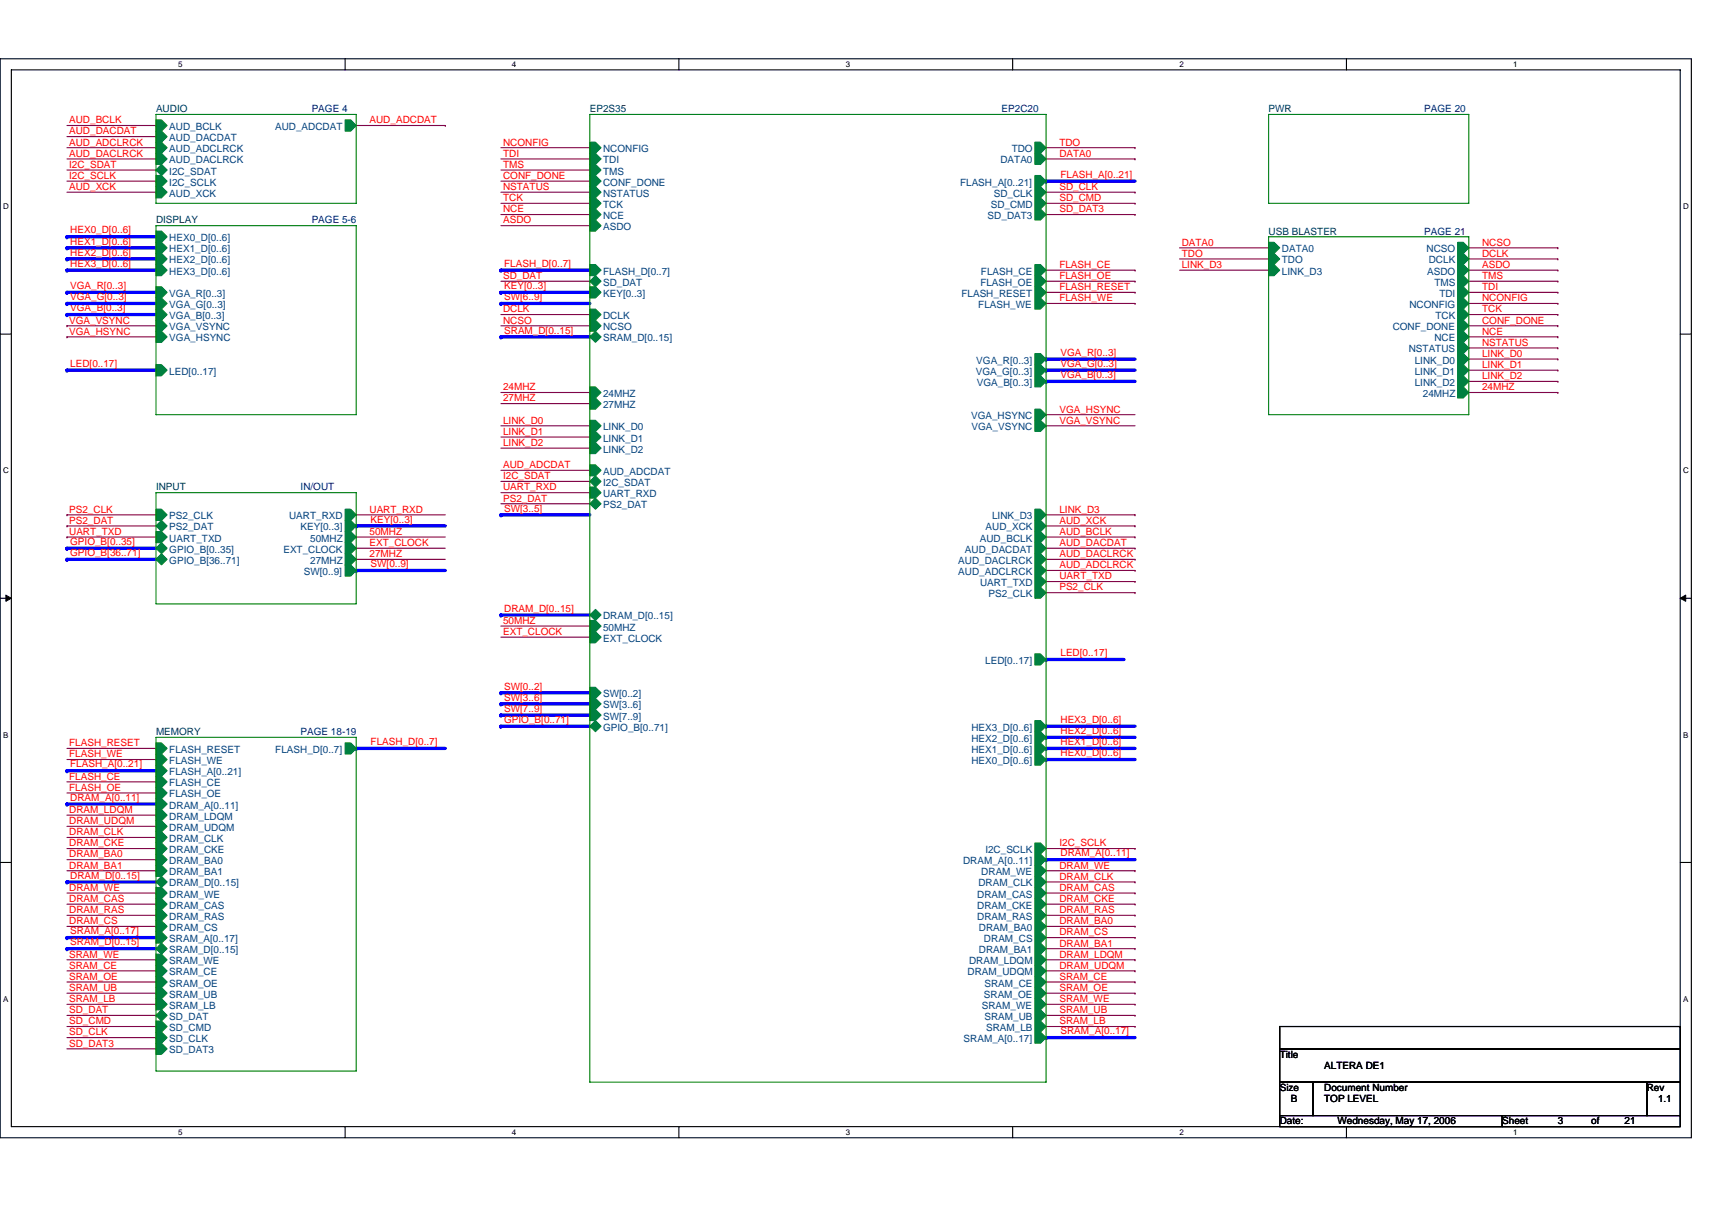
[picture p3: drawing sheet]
<svg xmlns="http://www.w3.org/2000/svg" width="297mm" height="210mm" viewBox="0 0 297 210" stroke-linecap="round" stroke-linejoin="round" font-family="sans-serif">
<path d="M0 10.2h293.5v187.2h-293.5zM2 12.1h289.5v183.4h-289.5z" fill="none" stroke="#000" stroke-width=".19"/>
<g fill="#fff">
<path d="M30.9 10.4h.8v1.6h-.8z"/>
<path d="M30.9 195.7h.8v1.6h-.8z"/>
</g>
<path d="M59.9 10.2v1.9M59.9 195.5v1.9" fill="none" stroke="#000" stroke-width=".19"/>
<g fill="#fff">
<path d="M88.8 10.4h.8v1.6h-.8z"/>
<path d="M88.8 195.7h.8v1.6h-.8z"/>
</g>
<path d="M117.8 10.2v1.9M117.8 195.5v1.9" fill="none" stroke="#000" stroke-width=".19"/>
<g fill="#fff">
<path d="M146.7 10.4h.8v1.6h-.8z"/>
<path d="M146.7 195.7h.8v1.6h-.8z"/>
</g>
<path d="M175.7 10.2v1.9M175.7 195.5v1.9" fill="none" stroke="#000" stroke-width=".19"/>
<g fill="#fff">
<path d="M204.7 10.4h.7v1.6h-.7z"/>
<path d="M204.7 195.7h.7v1.6h-.7z"/>
</g>
<path d="M233.6 10.2v1.9M233.6 195.5v1.9" fill="none" stroke="#000" stroke-width=".19"/>
<g fill="#fff">
<path d="M262.6 10.4h.7v1.6h-.7z"/>
<path d="M262.6 195.7h.7v1.6h-.7z"/>
<path d="M.5 35.1h1v1.5h-1z"/>
<path d="M292 35.1h1v1.5h-1z"/>
<path d="M.5 80.9h1v1.5h-1z"/>
<path d="M292 80.9h1v1.5h-1z"/>
</g>
<path d="M0 58h2M291.5 58h2" fill="none" stroke="#000" stroke-width=".19"/>
<g fill="#fff">
<path d="M.5 126.7h.9v1.6h-.9z"/>
<path d="M292 126.7h.9v1.6h-.9z"/>
</g>
<path d="M0 103.8h2M291.5 103.8h2" fill="none" stroke="#000" stroke-width=".19"/>
<path d="M1 103.3l1 .5-1 .6zM291.5 103.8l1-.5v1.1z" fill="#000" stroke="#000" stroke-width=".17"/>
<g fill="#fff">
<path d="M.5 172.6h.9v1.5h-.9z"/>
<path d="M292 172.6h.9v1.5h-.9z"/>
</g>
<path d="M0 149.7h2M291.5 149.7h2M222 178.1h69.5v3.9h-69.5zM222 182h69.5v5.8h-69.5zM222 187.8h5.8v5.8h-5.8zM222 193.6h38.6v1.9h-38.6zM227.8 187.8h57.9v5.8h-57.9zM260.6 193.6h30.9v1.9h-30.9zM285.7 187.8h5.8v5.8h-5.8z" fill="none" stroke="#000" stroke-width=".19"/>
<g fill="none" stroke="#800040" stroke-width=".19">
<path d="M11.6 21.8h15.5M11.6 23.7h15.5M11.6 25.6h15.5M11.6 27.6h15.5M11.6 29.5h15.5M11.6 31.4h15.5M11.6 33.4h15.5M27.1 21.8h.1M27.1 23.7h.1M27.1 25.6h.1M27.1 27.6h.1M27.1 29.5h.1"/>
<path d="M27.1 31.4h.1M27.1 33.4h.1M61.8 21.8h15.5M77.3 21.8h.1M86.9 25.6h15.4M86.9 27.6h15.4M86.9 29.5h15.4M86.9 31.4h15.4M86.9 33.4h15.4M86.9 37.2h15.4M86.9 39.2h15.4M86.9 35.3h15.4"/>
<path d="M102.3 37.2h.1M102.3 39.2h.1M102.3 29.5h.1M102.3 31.4h.1M102.3 25.6h.1M102.3 33.4h.1M102.3 35.3h.1M102.3 27.6h.1M181.5 25.6h15.4M181.5 27.6h15.4M181.5 33.4h15.4M181.5 37.2h15.4"/>
<path d="M181.5 35.3h15.4M196.9 33.4h.1M196.9 35.3h.1M196.9 37.2h.1M196.9 25.6h.1M196.9 27.6h.1M11.6 56.5h.1M11.6 58.5h.1M11.6 58.5h15.5M11.6 56.5h15.5M86.9 56.5h15.4M86.9 54.6h15.4"/>
<path d="M86.9 48.8h15.4M102.3 56.5h.1M102.3 48.8h.1M102.3 54.6h.1M181.5 52.7h15.4M181.5 50.7h15.4M181.5 48.8h15.4M181.5 46.9h15.4M196.9 48.8h.1M196.9 50.7h.1M196.9 46.9h.1M196.9 52.7h.1"/>
<path d="M204.7 43h15.4M204.7 44.9h15.4M204.7 46.9h15.4M220.1 43h.1M220.1 44.9h.1M220.1 46.9h.1M254.8 43h15.5M254.8 44.9h15.5M254.8 58.5h15.5M254.8 56.5h15.5M254.8 54.6h15.5M254.8 52.7h15.5"/>
<path d="M254.8 50.7h15.5M254.8 48.8h15.5M254.8 46.9h15.5M270.3 43h.1M270.3 58.5h.1M270.3 56.5h.1M270.3 54.6h.1M270.3 52.7h.1M270.3 50.7h.1M270.3 48.8h.1M270.3 46.9h.1M270.3 44.9h.1"/>
<path d="M86.9 70h15.4M86.9 73.9h15.4M86.9 75.8h15.4M86.9 77.8h15.4M86.9 68.1h15.4M102.3 70h.1M102.3 73.9h.1M102.3 75.8h.1M102.3 77.8h.1M102.3 68.1h.1M181.5 72h.1M181.5 73.9h.1"/>
<path d="M181.5 73.9h15.4M181.5 72h15.4M254.8 60.4h15.5M254.8 62.3h15.5M254.8 64.2h15.5M254.8 66.2h15.5M254.8 68.1h15.5M270.3 60.4h.1M270.3 62.3h.1M270.3 64.2h.1M270.3 66.2h.1M270.3 68.1h.1"/>
<path d="M11.6 91.3h.1M11.6 89.3h.1M11.6 93.2h.1M11.6 89.3h15.5M11.6 93.2h15.5M11.6 91.3h15.5M61.8 89.3h.1M61.8 93.2h.1M61.8 95.1h.1M61.8 97.1h.1M61.8 89.3h15.5M61.8 93.2h15.5"/>
<path d="M61.8 95.1h15.5M61.8 97.1h15.5M86.9 83.5h15.4M86.9 81.6h15.4M86.9 85.5h15.4M86.9 87.4h15.4M102.3 83.5h.1M102.3 81.6h.1M102.3 85.5h.1M102.3 87.4h.1M181.5 89.3h15.4M181.5 93.2h15.4"/>
<path d="M181.5 95.1h15.4M181.5 91.3h15.4M181.5 97.1h15.4M181.5 99h15.4M196.9 93.2h.1M196.9 95.1h.1M196.9 97.1h.1M196.9 99h.1M196.9 91.3h.1M196.9 89.3h.1M86.9 110.6h15.4M86.9 108.6h15.4"/>
<path d="M102.3 110.6h.1M102.3 108.6h.1M181.5 100.9h15.4M181.5 102.8h15.4M196.9 100.9h.1M196.9 102.8h.1M11.6 129.9h15.5M11.6 131.8h15.5M11.6 135.7h15.5M11.6 137.6h15.5M27.1 129.9h.1M27.1 131.8h.1"/>
<path d="M27.1 135.7h.1M27.1 137.6h.1M11.6 141.5h15.5M11.6 143.4h15.5M11.6 145.3h15.5M11.6 147.3h15.5M11.6 149.2h15.5M11.6 151.1h15.5M11.6 155h15.5M11.6 156.9h15.5M11.6 158.8h15.5M27.1 141.5h.1"/>
<path d="M27.1 143.4h.1M27.1 145.3h.1M27.1 147.3h.1M27.1 149.2h.1M27.1 151.1h.1M27.1 155h.1M27.1 156.9h.1M27.1 158.8h.1M181.5 147.3h15.4M181.5 151.1h15.4M181.5 155h15.4M181.5 156.9h15.4"/>
<path d="M181.5 158.8h15.4M181.5 153.1h15.4M196.9 151.1h.1M196.9 147.3h.1M196.9 158.8h.1M196.9 153.1h.1M196.9 156.9h.1M196.9 155h.1M11.6 160.8h15.5M11.6 166.6h15.5M11.6 168.5h15.5M11.6 170.4h15.5"/>
<path d="M11.6 176.2h15.5M11.6 172.4h15.5M11.6 174.3h15.5M11.6 178.1h15.5M27.1 160.8h.1M27.1 166.6h.1M27.1 168.5h.1M27.1 170.4h.1M27.1 176.2h.1M27.1 172.4h.1M27.1 174.3h.1M27.1 178.1h.1"/>
<path d="M181.5 160.8h15.4M181.5 166.6h15.4M181.5 168.5h15.4M181.5 170.4h15.4M181.5 176.2h15.4M181.5 172.4h15.4M181.5 174.3h15.4M181.5 178.1h15.4M181.5 162.7h15.4M181.5 164.6h15.4M196.9 176.2h.1M196.9 162.7h.1"/>
<path d="M196.9 174.3h.1M196.9 166.6h.1M196.9 178.1h.1M196.9 164.6h.1M196.9 170.4h.1M196.9 172.4h.1M196.9 160.8h.1M196.9 168.5h.1M11.6 180.1h15.5M11.6 182h15.5M27.1 180.1h.1M27.1 182h.1"/>
</g>
<g fill="none" stroke="#00f" stroke-width=".57">
<path d="M181.5 31.4h.1M181.5 31.4h15.4M11.6 41.1h.1M11.6 43h.1M11.6 44.9h.1M11.6 46.9h.1M11.6 54.6h.1M11.6 50.7h.1M11.6 52.7h.1M11.6 41.1h15.5M11.6 43h15.5M11.6 44.9h15.5"/>
<path d="M11.6 52.7h15.5M11.6 50.7h15.5M11.6 46.9h15.5M11.6 54.6h15.5M86.9 52.7h.1M86.9 50.7h.1M86.9 46.9h.1M86.9 58.5h.1M86.9 52.7h15.4M86.9 50.7h15.4M86.9 46.9h15.4M86.9 58.5h15.4"/>
<path d="M11.6 64.2h.1M11.6 64.2h15.5M181.5 62.3h.1M181.5 64.2h.1M181.5 66.2h.1M181.5 62.3h15.4M181.5 64.2h15.4M181.5 66.2h15.4M11.6 95.1h.1M11.6 97.1h.1M11.6 95.1h15.5M11.6 97.1h15.5"/>
<path d="M61.8 99h.1M61.8 91.3h.1M61.8 99h15.5M61.8 91.3h15.5M86.9 89.3h.1M86.9 89.3h15.4M86.9 106.7h.1M86.9 106.7h15.4M181.5 114.4h.1M181.5 114.4h13.5M11.6 133.8h.1M11.6 139.5h.1"/>
<path d="M11.6 133.8h15.5M11.6 139.5h15.5M61.8 129.9h.1M61.8 129.9h15.5M86.9 120.2h.1M86.9 122.2h.1M86.9 124.1h.1M86.9 126h.1M86.9 120.2h15.4M86.9 126h15.4M86.9 122.2h15.4M86.9 124.1h15.4"/>
<path d="M181.5 128h.1M181.5 129.9h.1M181.5 126h.1M181.5 131.8h.1M181.5 129.9h15.4M181.5 128h15.4M181.5 126h15.4M181.5 131.8h15.4M11.6 153.1h.1M11.6 153.1h15.5M181.5 149.2h.1M181.5 149.2h15.4"/>
<path d="M11.6 162.7h.1M11.6 164.6h.1M11.6 162.7h15.5M11.6 164.6h15.5M181.5 180.1h.1M181.5 180.1h15.4"/>
</g>
<g fill="#008040" stroke="#008040" stroke-width=".19">
<path d="M220.1 42.1h1l.9 .9-.9 1h-1z" fill-rule="evenodd"/>
<path d="M252.9 42.1h1l.9 .9-.9 1h-1z" fill-rule="evenodd"/>
<path d="M252.9 44h1l.9 .9-.9 1h-1z" fill-rule="evenodd"/>
<path d="M252.9 45.9h1l.9 1-.9 .9h-1z" fill-rule="evenodd"/>
<path d="M220.1 44h1l.9 .9-.9 1h-1z" fill-rule="evenodd"/>
<path d="M252.9 47.8h1l.9 1-.9 1h-1z" fill-rule="evenodd"/>
<path d="M252.9 49.8h1l.9 .9-.9 1h-1z" fill-rule="evenodd"/>
<path d="M252.9 51.7h1l.9 1-.9 .9h-1z" fill-rule="evenodd"/>
<path d="M252.9 53.6h1l.9 1-.9 1h-1z" fill-rule="evenodd"/>
<path d="M252.9 55.6h1l.9 .9-.9 1h-1z" fill-rule="evenodd"/>
<path d="M252.9 57.5h1l.9 1-.9 .9h-1z" fill-rule="evenodd"/>
<path d="M252.9 59.4h1l.9 1-.9 1h-1z" fill-rule="evenodd"/>
<path d="M220.1 45.9h1l.9 1-.9 .9h-1z" fill-rule="evenodd"/>
<path d="M252.9 61.4h1l.9 .9-.9 1h-1z" fill-rule="evenodd"/>
<path d="M252.9 63.3h1l.9 .9-.9 1h-1z" fill-rule="evenodd"/>
<path d="M252.9 65.2h1l.9 1-.9 .9h-1z" fill-rule="evenodd"/>
<path d="M252.9 67.1h1l.9 1-.9 1h-1z" fill-rule="evenodd"/>
<path d="M27.1 88.4h.9l1 .9-1 1h-.9z" fill-rule="evenodd"/>
<path d="M28 90.3l1 1-1 .9-.9-.9z" fill-rule="evenodd"/>
<path d="M27.1 92.2h.9l1 1-1 1h-.9z" fill-rule="evenodd"/>
<path d="M59.9 88.4h1l.9 .9-.9 1h-1z" fill-rule="evenodd"/>
<path d="M59.9 90.3h1l.9 1-.9 .9h-1z" fill-rule="evenodd"/>
<path d="M59.9 92.2h1l.9 1-.9 1h-1z" fill-rule="evenodd"/>
<path d="M59.9 94.2h1l.9 .9-.9 1h-1z" fill-rule="evenodd"/>
<path d="M59.9 96.1h1l.9 1-.9 .9h-1z" fill-rule="evenodd"/>
<path d="M59.9 98h1l.9 1-.9 1h-1z" fill-rule="evenodd"/>
<path d="M28 94.2l1 .9-1 1-.9-1z" fill-rule="evenodd"/>
<path d="M28 96.1l1 1-1 .9-.9-.9z" fill-rule="evenodd"/>
<path d="M27.1 128.9h.9l1 1-1 1h-.9z" fill-rule="evenodd"/>
<path d="M27.1 130.9h.9l1 .9-1 1h-.9z" fill-rule="evenodd"/>
<path d="M27.1 132.8h.9l1 1-1 .9h-.9z" fill-rule="evenodd"/>
<path d="M27.1 134.7h.9l1 1-1 .9h-.9z" fill-rule="evenodd"/>
<path d="M27.1 136.6h.9l1 1-1 1h-.9z" fill-rule="evenodd"/>
<path d="M59.9 128.9h1l.9 1-.9 1h-1z" fill-rule="evenodd"/>
<path d="M27.1 138.6h.9l1 .9-1 1h-.9z" fill-rule="evenodd"/>
<path d="M27.1 140.5h.9l1 1-1 .9h-.9z" fill-rule="evenodd"/>
<path d="M27.1 142.4h.9l1 1-1 1h-.9z" fill-rule="evenodd"/>
<path d="M27.1 144.4h.9l1 .9-1 1h-.9z" fill-rule="evenodd"/>
<path d="M27.1 146.3h.9l1 1-1 .9h-.9z" fill-rule="evenodd"/>
<path d="M27.1 148.2h.9l1 1-1 1h-.9z" fill-rule="evenodd"/>
<path d="M27.1 150.2h.9l1 .9-1 1h-.9z" fill-rule="evenodd"/>
<path d="M28 152.1l1 1-1 .9-.9-.9z" fill-rule="evenodd"/>
<path d="M27.1 154h.9l1 1-1 .9h-.9z" fill-rule="evenodd"/>
<path d="M27.1 155.9h.9l1 1-1 1h-.9z" fill-rule="evenodd"/>
<path d="M27.1 157.9h.9l1 .9-1 1h-.9z" fill-rule="evenodd"/>
<path d="M27.1 159.8h.9l1 1-1 .9h-.9z" fill-rule="evenodd"/>
<path d="M27.1 161.7h.9l1 1-1 1h-.9z" fill-rule="evenodd"/>
<path d="M28 163.7l1 .9-1 1-.9-1z" fill-rule="evenodd"/>
<path d="M27.1 165.6h.9l1 1-1 .9h-.9z" fill-rule="evenodd"/>
<path d="M27.1 167.5h.9l1 1-1 1h-.9z" fill-rule="evenodd"/>
<path d="M27.1 169.5h.9l1 .9-1 1h-.9z" fill-rule="evenodd"/>
<path d="M28 175.2l1 1-1 1-.9-1z" fill-rule="evenodd"/>
<path d="M27.1 177.2h.9l1 .9-1 1h-.9z" fill-rule="evenodd"/>
<path d="M27.1 179.1h.9l1 1-1 .9h-.9z" fill-rule="evenodd"/>
<path d="M27.1 171.4h.9l1 1-1 .9h-.9z" fill-rule="evenodd"/>
<path d="M27.1 173.3h.9l1 1-1 .9h-.9z" fill-rule="evenodd"/>
<path d="M27.1 181h.9l1 1-1 1h-.9z" fill-rule="evenodd"/>
<path d="M27.1 40.1h.9l1 1-1 1h-.9z" fill-rule="evenodd"/>
<path d="M27.1 42.1h.9l1 .9-1 1h-.9z" fill-rule="evenodd"/>
<path d="M27.1 44h.9l1 .9-1 1h-.9z" fill-rule="evenodd"/>
<path d="M27.1 45.9h.9l1 1-1 .9h-.9z" fill-rule="evenodd"/>
<path d="M27.1 53.6h.9l1 1-1 1h-.9z" fill-rule="evenodd"/>
<path d="M27.1 51.7h.9l1 1-1 .9h-.9z" fill-rule="evenodd"/>
<path d="M27.1 63.3h.9l1 .9-1 1h-.9z" fill-rule="evenodd"/>
<path d="M27.1 55.6h.9l1 .9-1 1h-.9z" fill-rule="evenodd"/>
<path d="M27.1 57.5h.9l1 1-1 .9h-.9z" fill-rule="evenodd"/>
<path d="M27.1 49.8h.9l1 .9-1 1h-.9z" fill-rule="evenodd"/>
<path d="M27.1 20.8h.9l1 1-1 1h-.9z" fill-rule="evenodd"/>
<path d="M27.1 22.8h.9l1 .9-1 1h-.9z" fill-rule="evenodd"/>
<path d="M27.1 24.7h.9l1 .9-1 1h-.9z" fill-rule="evenodd"/>
<path d="M27.1 26.6h.9l1 1-1 .9h-.9z" fill-rule="evenodd"/>
<path d="M59.9 20.8h1l.9 1-.9 1h-1z" fill-rule="evenodd"/>
<path d="M28 28.5l1 1-1 1-.9-1z" fill-rule="evenodd"/>
<path d="M27.1 30.5h.9l1 .9-1 1h-.9z" fill-rule="evenodd"/>
<path d="M27.1 32.4h.9l1 1-1 .9h-.9z" fill-rule="evenodd"/>
<path d="M102.3 24.7h1l1 .9-1 1h-1z" fill-rule="evenodd"/>
<path d="M102.3 26.6h1l1 1-1 .9h-1z" fill-rule="evenodd"/>
<path d="M102.3 28.5h1l1 1-1 1h-1z" fill-rule="evenodd"/>
<path d="M179.6 24.7h.9l1 .9-1 1h-.9z" fill-rule="evenodd"/>
<path d="M102.3 30.5h1l1 .9-1 1h-1z" fill-rule="evenodd"/>
<path d="M102.3 32.4h1l1 1-1 .9h-1z" fill-rule="evenodd"/>
<path d="M102.3 34.3h1l1 1-1 1h-1z" fill-rule="evenodd"/>
<path d="M102.3 36.3h1l1 .9-1 1h-1z" fill-rule="evenodd"/>
<path d="M102.3 38.2h1l1 1-1 .9h-1z" fill-rule="evenodd"/>
<path d="M102.3 53.6h1l1 1-1 1h-1z" fill-rule="evenodd"/>
<path d="M102.3 55.6h1l1 .9-1 1h-1z" fill-rule="evenodd"/>
<path d="M179.6 26.6h.9l1 1-1 .9h-.9z" fill-rule="evenodd"/>
<path d="M179.6 30.5h.9l1 .9-1 1h-.9z" fill-rule="evenodd"/>
<path d="M102.3 45.9h1l1 1-1 .9h-1z" fill-rule="evenodd"/>
<path d="M102.3 48.8l1-1 1 1-1 1z" fill-rule="evenodd"/>
<path d="M179.6 32.4h.9l1 1-1 .9h-.9z" fill-rule="evenodd"/>
<path d="M179.6 34.3h.9l1 1-1 1h-.9z" fill-rule="evenodd"/>
<path d="M102.3 49.8h1l1 .9-1 1h-1z" fill-rule="evenodd"/>
<path d="M179.6 169.5h.9l1 .9-1 1h-.9z" fill-rule="evenodd"/>
<path d="M179.6 173.3h.9l1 1-1 .9h-.9z" fill-rule="evenodd"/>
<path d="M179.6 179.1h.9l1 1-1 .9h-.9z" fill-rule="evenodd"/>
<path d="M102.3 58.5l1-1 1 1-1 .9z" fill-rule="evenodd"/>
<path d="M179.6 171.4h.9l1 1-1 .9h-.9z" fill-rule="evenodd"/>
<path d="M179.6 45.9h.9l1 1-1 .9h-.9z" fill-rule="evenodd"/>
<path d="M179.6 47.8h.9l1 1-1 1h-.9z" fill-rule="evenodd"/>
<path d="M179.6 49.8h.9l1 .9-1 1h-.9z" fill-rule="evenodd"/>
<path d="M179.6 51.7h.9l1 1-1 .9h-.9z" fill-rule="evenodd"/>
<path d="M102.3 69.1h1l1 .9-1 1h-1z" fill-rule="evenodd"/>
<path d="M102.3 76.8h1l1 1-1 .9h-1z" fill-rule="evenodd"/>
<path d="M179.6 36.3h.9l1 .9-1 1h-.9z" fill-rule="evenodd"/>
<path d="M179.6 88.4h.9l1 .9-1 1h-.9z" fill-rule="evenodd"/>
<path d="M179.6 90.3h.9l1 1-1 .9h-.9z" fill-rule="evenodd"/>
<path d="M179.6 92.2h.9l1 1-1 1h-.9z" fill-rule="evenodd"/>
<path d="M179.6 94.2h.9l1 .9-1 1h-.9z" fill-rule="evenodd"/>
<path d="M179.6 96.1h.9l1 1-1 .9h-.9z" fill-rule="evenodd"/>
<path d="M179.6 98h.9l1 1-1 1h-.9z" fill-rule="evenodd"/>
<path d="M102.3 80.7h1l1 .9-1 1h-1z" fill-rule="evenodd"/>
<path d="M179.6 146.3h.9l1 1-1 .9h-.9z" fill-rule="evenodd"/>
<path d="M102.3 83.5l1-.9 1 .9-1 1z" fill-rule="evenodd"/>
<path d="M102.3 84.5h1l1 1-1 .9h-1z" fill-rule="evenodd"/>
<path d="M179.6 100h.9l1 .9-1 1h-.9z" fill-rule="evenodd"/>
<path d="M179.6 101.9h.9l1 .9-1 1h-.9z" fill-rule="evenodd"/>
<path d="M102.3 87.4l1-1 1 1-1 1z" fill-rule="evenodd"/>
<path d="M179.6 125.1h.9l1 .9-1 1h-.9z" fill-rule="evenodd"/>
<path d="M179.6 127h.9l1 1-1 .9h-.9z" fill-rule="evenodd"/>
<path d="M179.6 128.9h.9l1 1-1 1h-.9z" fill-rule="evenodd"/>
<path d="M179.6 130.9h.9l1 .9-1 1h-.9z" fill-rule="evenodd"/>
<path d="M102.3 119.3h1l1 .9-1 1h-1z" fill-rule="evenodd"/>
<path d="M179.6 167.5h.9l1 1-1 1h-.9z" fill-rule="evenodd"/>
<path d="M179.6 165.6h.9l1 1-1 .9h-.9z" fill-rule="evenodd"/>
<path d="M102.3 106.7l1-1 1 1-1 1z" fill-rule="evenodd"/>
<path d="M179.6 163.7h.9l1 .9-1 1h-.9z" fill-rule="evenodd"/>
<path d="M179.6 161.7h.9l1 1-1 1h-.9z" fill-rule="evenodd"/>
<path d="M179.6 159.8h.9l1 1-1 .9h-.9z" fill-rule="evenodd"/>
<path d="M179.6 157.9h.9l1 .9-1 1h-.9z" fill-rule="evenodd"/>
<path d="M179.6 155.9h.9l1 1-1 1h-.9z" fill-rule="evenodd"/>
<path d="M179.6 154h.9l1 1-1 .9h-.9z" fill-rule="evenodd"/>
<path d="M179.6 152.1h.9l1 1-1 .9h-.9z" fill-rule="evenodd"/>
<path d="M179.6 150.2h.9l1 .9-1 1h-.9z" fill-rule="evenodd"/>
<path d="M179.6 148.2h.9l1 1-1 1h-.9z" fill-rule="evenodd"/>
<path d="M102.3 107.7h1l1 .9-1 1h-1z" fill-rule="evenodd"/>
<path d="M102.3 109.6h1l1 1-1 .9h-1z" fill-rule="evenodd"/>
<path d="M179.6 175.2h.9l1 1-1 1h-.9z" fill-rule="evenodd"/>
<path d="M179.6 177.2h.9l1 .9-1 1h-.9z" fill-rule="evenodd"/>
<path d="M102.3 72.9h1l1 1-1 1h-1z" fill-rule="evenodd"/>
<path d="M102.3 74.9h1l1 .9-1 1h-1z" fill-rule="evenodd"/>
<path d="M179.6 65.2h.9l1 1-1 .9h-.9z" fill-rule="evenodd"/>
<path d="M179.6 63.3h.9l1 .9-1 1h-.9z" fill-rule="evenodd"/>
<path d="M179.6 72.9h.9l1 1-1 1h-.9z" fill-rule="evenodd"/>
<path d="M179.6 71h.9l1 1-1 .9h-.9z" fill-rule="evenodd"/>
<path d="M179.6 61.4h.9l1 .9-1 1h-.9z" fill-rule="evenodd"/>
<path d="M179.6 113.5h.9l1 .9-1 1h-.9z" fill-rule="evenodd"/>
<path d="M102.3 121.2h1l1 1-1 .9h-1z" fill-rule="evenodd"/>
<path d="M102.3 123.1h1l1 1-1 1h-1z" fill-rule="evenodd"/>
<path d="M102.3 67.1h1l1 1-1 1h-1z" fill-rule="evenodd"/>
<path d="M102.3 126l1-.9 1 .9-1 1z" fill-rule="evenodd"/>
</g>
<path d="M27.1 19.9h34.7v15.4h-34.7zM102.3 19.9h79.2v167.9h-79.2zM220.1 19.9h34.7v15.4h-34.7zM27.1 39.2h34.7v32.8h-34.7zM220.1 41.1h34.7v30.9h-34.7zM27.1 85.5h34.7v19.3h-34.7zM27.1 128h34.7v57.9h-34.7z" fill="none" stroke="#008000" stroke-width=".19"/>
<g font-size="1.7" fill="#f00">
<text x="12" y="21.4">AUD_BCLK</text>
<text x="12" y="23.3">AUD_DACDAT</text>
<text x="64.1" y="21.4">AUD_ADCDAT</text>
<text x="12" y="25.3">AUD_ADCLRCK</text>
<text x="12" y="27.2">AUD_DACLRCK</text>
<text x="12" y="29.1">I2C_SDAT</text>
<text x="87.3" y="29.1">TMS</text>
<text x="87.3" y="25.3">NCONFIG</text>
<text x="87.3" y="27.2">TDI</text>
<text x="183.8" y="25.3">TDO</text>
<text x="183.8" y="27.2">DATA0</text>
<text x="12" y="31.1">I2C_SCLK</text>
<text x="12" y="33">AUD_XCK</text>
<text x="87.3" y="31.1">CONF_DONE</text>
<text x="87.3" y="33">NSTATUS</text>
<text x="87.3" y="34.9">TCK</text>
<text x="183.8" y="33">SD_CLK</text>
<text x="183.8" y="34.9">SD_CMD</text>
<text x="184" y="30.9">FLASH_A[0..21]</text>
<text x="12.2" y="40.5">HEX0_D[0..6]</text>
<text x="87.3" y="36.9">NCE</text>
<text x="87.3" y="38.8">ASDO</text>
<text x="183.8" y="36.9">SD_DAT3</text>
<text x="12.2" y="42.4">HEX1_D[0..6]</text>
<text x="12.2" y="44.4">HEX2_D[0..6]</text>
<text x="12.2" y="46.3">HEX3_D[0..6]</text>
<text x="87.5" y="46.3">FLASH_D[0..7]</text>
<text x="183.8" y="46.5">FLASH_CE</text>
<text x="205" y="42.6">DATA0</text>
<text x="205" y="44.6">TDO</text>
<text x="205" y="46.5">LINK_D3</text>
<text x="257.2" y="42.6">NCSO</text>
<text x="257.2" y="46.5">ASDO</text>
<text x="257.2" y="44.6">DCLK</text>
<text x="12.2" y="50.2">VGA_R[0..3]</text>
<text x="12.2" y="52.1">VGA_G[0..3]</text>
<text x="87.3" y="48.4">SD_DAT</text>
<text x="87.5" y="52.1">SW[6..9]</text>
<text x="87.5" y="50.2">KEY[0..3]</text>
<text x="183.8" y="48.4">FLASH_OE</text>
<text x="183.8" y="50.4">FLASH_RESET</text>
<text x="183.8" y="52.3">FLASH_WE</text>
<text x="257.2" y="52.3">NCONFIG</text>
<text x="257.2" y="50.4">TDI</text>
<text x="257.2" y="48.4">TMS</text>
<text x="12" y="56.2">VGA_VSYNC</text>
<text x="12" y="58.1">VGA_HSYNC</text>
<text x="12.2" y="54">VGA_B[0..3]</text>
<text x="87.3" y="56.2">NCSO</text>
<text x="87.3" y="54.2">DCLK</text>
<text x="87.5" y="57.9">SRAM_D[0..15]</text>
<text x="257.2" y="58.1">NCE</text>
<text x="257.2" y="56.2">CONF_DONE</text>
<text x="257.2" y="54.2">TCK</text>
<text x="12.2" y="63.7">LED[0..17]</text>
<text x="184" y="61.7">VGA_R[0..3]</text>
<text x="184" y="63.7">VGA_G[0..3]</text>
<text x="184" y="65.6">VGA_B[0..3]</text>
<text x="257.2" y="60">NSTATUS</text>
<text x="257.2" y="61.9">LINK_D0</text>
<text x="257.2" y="63.9">LINK_D1</text>
<text x="257.2" y="65.8">LINK_D2</text>
<text x="87.3" y="69.7">27MHZ</text>
<text x="87.3" y="67.7">24MHZ</text>
<text x="183.8" y="71.6">VGA_HSYNC</text>
<text x="257.2" y="67.7">24MHZ</text>
<text x="87.3" y="73.5">LINK_D0</text>
<text x="87.3" y="75.5">LINK_D1</text>
<text x="87.3" y="77.4">LINK_D2</text>
<text x="183.8" y="73.5">VGA_VSYNC</text>
<text x="87.3" y="83.2">I2C_SDAT</text>
<text x="87.3" y="81.2">AUD_ADCDAT</text>
<text x="12" y="89">PS2_CLK</text>
<text x="64.1" y="89">UART_RXD</text>
<text x="87.3" y="85.1">UART_RXD</text>
<text x="87.3" y="87">PS2_DAT</text>
<text x="87.5" y="88.8">SW[3..5]</text>
<text x="183.8" y="89">LINK_D3</text>
<text x="12" y="90.9">PS2_DAT</text>
<text x="12" y="92.8">UART_TXD</text>
<text x="12.2" y="94.6">GPIO_B[0..35]</text>
<text x="64.1" y="92.8">50MHZ</text>
<text x="64.1" y="94.8">EXT_CLOCK</text>
<text x="64.3" y="90.7">KEY[0..3]</text>
<text x="183.8" y="92.8">AUD_BCLK</text>
<text x="183.8" y="94.8">AUD_DACDAT</text>
<text x="183.8" y="90.9">AUD_XCK</text>
<text x="12.2" y="96.5">GPIO_B[36..71]</text>
<text x="64.1" y="96.7">27MHZ</text>
<text x="64.3" y="98.4">SW[0..9]</text>
<text x="183.8" y="96.7">AUD_DACLRCK</text>
<text x="183.8" y="98.6">AUD_ADCLRCK</text>
<text x="183.8" y="100.5">UART_TXD</text>
<text x="87.5" y="106.2">DRAM_D[0..15]</text>
<text x="183.8" y="102.5">PS2_CLK</text>
<text x="87.3" y="110.2">EXT_CLOCK</text>
<text x="87.3" y="108.3">50MHZ</text>
<text x="184" y="113.9">LED[0..17]</text>
<text x="87.5" y="119.7">SW[0..2]</text>
<text x="87.5" y="121.6">SW[3..6]</text>
<text x="87.5" y="123.5">SW[7..9]</text>
<text x="87.5" y="125.5">GPIO_B[0..71]</text>
<text x="184" y="125.5">HEX3_D[0..6]</text>
<text x="12" y="129.5">FLASH_RESET</text>
<text x="12" y="131.4">FLASH_WE</text>
<text x="64.3" y="129.3">FLASH_D[0..7]</text>
<text x="184" y="127.4">HEX2_D[0..6]</text>
<text x="184" y="129.3">HEX1_D[0..6]</text>
<text x="184" y="131.2">HEX0_D[0..6]</text>
<text x="12" y="135.3">FLASH_CE</text>
<text x="12" y="137.2">FLASH_OE</text>
<text x="12.2" y="133.2">FLASH_A[0..21]</text>
<text x="12" y="141.1">DRAM_LDQM</text>
<text x="12" y="143">DRAM_UDQM</text>
<text x="12.2" y="139">DRAM_A[0..11]</text>
<text x="12" y="144.9">DRAM_CLK</text>
<text x="12" y="146.9">DRAM_CKE</text>
<text x="12" y="148.8">DRAM_BA0</text>
<text x="183.8" y="146.9">I2C_SCLK</text>
<text x="184" y="148.6">DRAM_A[0..11]</text>
<text x="12" y="150.7">DRAM_BA1</text>
<text x="12" y="154.6">DRAM_WE</text>
<text x="12.2" y="152.5">DRAM_D[0..15]</text>
<text x="183.8" y="150.7">DRAM_WE</text>
<text x="183.8" y="152.7">DRAM_CLK</text>
<text x="183.8" y="154.6">DRAM_CAS</text>
<text x="12" y="156.5">DRAM_CAS</text>
<text x="12" y="158.5">DRAM_RAS</text>
<text x="12" y="160.4">DRAM_CS</text>
<text x="183.8" y="158.5">DRAM_RAS</text>
<text x="183.8" y="156.5">DRAM_CKE</text>
<text x="183.8" y="160.4">DRAM_BA0</text>
<text x="12" y="166.2">SRAM_WE</text>
<text x="12.2" y="162.1">SRAM_A[0..17]</text>
<text x="12.2" y="164.1">SRAM_D[0..15]</text>
<text x="183.8" y="162.3">DRAM_CS</text>
<text x="183.8" y="166.2">DRAM_LDQM</text>
<text x="183.8" y="164.3">DRAM_BA1</text>
<text x="12" y="168.1">SRAM_CE</text>
<text x="12" y="170">SRAM_OE</text>
<text x="12" y="172">SRAM_UB</text>
<text x="12" y="173.9">SRAM_LB</text>
<text x="183.8" y="173.9">SRAM_WE</text>
<text x="183.8" y="170">SRAM_CE</text>
<text x="183.8" y="172">SRAM_OE</text>
<text x="183.8" y="168.1">DRAM_UDQM</text>
<text x="12" y="175.8">SD_DAT</text>
<text x="12" y="177.8">SD_CMD</text>
<text x="12" y="179.7">SD_CLK</text>
<text x="183.8" y="175.8">SRAM_UB</text>
<text x="183.8" y="177.8">SRAM_LB</text>
<text x="184" y="179.5">SRAM_A[0..17]</text>
<text x="12" y="181.6">SD_DAT3</text>
</g>
<g font-size="1.7" fill="#004040">
<text x="27.1" y="19.5">AUDIO</text>
<text x="102.3" y="19.5">EP2S35</text>
<text x="220.1" y="19.5">PWR</text>
<text x="27.1" y="38.8">DISPLAY</text>
<text x="220.1" y="40.7">USB BLASTER</text>
<text x="27.1" y="85.1">INPUT</text>
<text x="27.1" y="127.6">MEMORY</text>
</g>
<g font-size="1.7" fill="#004080">
<text x="29.4" y="22.6">AUD_BCLK</text>
<text x="47.7" y="22.6">AUD_ADCDAT</text>
<text x="29.4" y="24.5">AUD_DACDAT</text>
<text x="29.4" y="26.4">AUD_ADCLRCK</text>
<text x="29.4" y="28.4">AUD_DACLRCK</text>
<text x="104.6" y="26.4">NCONFIG</text>
<text x="104.6" y="28.4">TDI</text>
<text x="173.6" y="28.4">DATA0</text>
<text x="175.5" y="26.4">TDO</text>
<text x="29.4" y="30.3">I2C_SDAT</text>
<text x="29.4" y="32.2">I2C_SCLK</text>
<text x="29.4" y="34.1">AUD_XCK</text>
<text x="104.6" y="30.3">TMS</text>
<text x="104.6" y="32.2">CONF_DONE</text>
<text x="104.6" y="34.1">NSTATUS</text>
<text x="166.6" y="32.2">FLASH_A[0..21]</text>
<text x="172.4" y="34.1">SD_CLK</text>
<text x="29.4" y="41.9">HEX0_D[0..6]</text>
<text x="104.6" y="36.1">TCK</text>
<text x="104.6" y="38">NCE</text>
<text x="104.6" y="39.9">ASDO</text>
<text x="171.4" y="38">SD_DAT3</text>
<text x="171.9" y="36.1">SD_CMD</text>
<text x="29.4" y="43.8">HEX1_D[0..6]</text>
<text x="29.4" y="45.7">HEX2_D[0..6]</text>
<text x="29.4" y="47.7">HEX3_D[0..6]</text>
<text x="104.6" y="47.7">FLASH_D[0..7]</text>
<text x="170.2" y="47.7">FLASH_CE</text>
<text x="222.4" y="43.8">DATA0</text>
<text x="222.4" y="45.7">TDO</text>
<text x="222.4" y="47.7">LINK_D3</text>
<text x="247.5" y="43.8">NCSO</text>
<text x="247.6" y="47.7">ASDO</text>
<text x="247.9" y="45.7">DCLK</text>
<text x="29.4" y="53.4">VGA_G[0..3]</text>
<text x="29.4" y="51.5">VGA_R[0..3]</text>
<text x="104.6" y="49.6">SD_DAT</text>
<text x="104.6" y="51.5">KEY[0..3]</text>
<text x="166.8" y="51.5">FLASH_RESET</text>
<text x="169.7" y="53.4">FLASH_WE</text>
<text x="170.1" y="49.6">FLASH_OE</text>
<text x="244.5" y="53.4">NCONFIG</text>
<text x="248.9" y="49.6">TMS</text>
<text x="249.7" y="51.5">TDI</text>
<text x="29.4" y="55.4">VGA_B[0..3]</text>
<text x="29.4" y="57.3">VGA_VSYNC</text>
<text x="29.4" y="59.2">VGA_HSYNC</text>
<text x="104.6" y="55.4">DCLK</text>
<text x="104.6" y="57.3">NCSO</text>
<text x="104.6" y="59.2">SRAM_D[0..15]</text>
<text x="241.6" y="57.3">CONF_DONE</text>
<text x="248.9" y="59.2">NCE</text>
<text x="249.1" y="55.4">TCK</text>
<text x="29.4" y="65">LED[0..17]</text>
<text x="169.3" y="65">VGA_G[0..3]</text>
<text x="169.4" y="63.1">VGA_R[0..3]</text>
<text x="244.4" y="61.2">NSTATUS</text>
<text x="245.5" y="63.1">LINK_D0</text>
<text x="245.5" y="65">LINK_D1</text>
<text x="104.6" y="70.8">27MHZ</text>
<text x="104.6" y="68.9">24MHZ</text>
<text x="169.5" y="67">VGA_B[0..3]</text>
<text x="245.5" y="67">LINK_D2</text>
<text x="246.9" y="68.9">24MHZ</text>
<text x="104.6" y="74.7">LINK_D0</text>
<text x="104.6" y="76.6">LINK_D1</text>
<text x="168.5" y="72.7">VGA_HSYNC</text>
<text x="168.6" y="74.7">VGA_VSYNC</text>
<text x="104.6" y="78.5">LINK_D2</text>
<text x="104.6" y="82.4">AUD_ADCDAT</text>
<text x="104.6" y="84.3">I2C_SDAT</text>
<text x="104.6" y="86.3">UART_RXD</text>
<text x="104.6" y="88.2">PS2_DAT</text>
<text x="29.4" y="90.1">PS2_CLK</text>
<text x="29.4" y="92.1">PS2_DAT</text>
<text x="29.4" y="94">UART_TXD</text>
<text x="29.4" y="95.9">GPIO_B[0..35]</text>
<text x="49.2" y="95.9">EXT_CLOCK</text>
<text x="50.2" y="90.1">UART_RXD</text>
<text x="52.1" y="92.1">KEY[0..3]</text>
<text x="53.8" y="94">50MHZ</text>
<text x="167.4" y="95.9">AUD_DACDAT</text>
<text x="170" y="94">AUD_BCLK</text>
<text x="171" y="92.1">AUD_XCK</text>
<text x="172.1" y="90.1">LINK_D3</text>
<text x="29.4" y="97.9">GPIO_B[36..71]</text>
<text x="52.7" y="99.8">SW[0..9]</text>
<text x="53.8" y="97.9">27MHZ</text>
<text x="166.3" y="97.9">AUD_DACLRCK</text>
<text x="166.3" y="99.8">AUD_ADCLRCK</text>
<text x="170" y="101.7">UART_TXD</text>
<text x="104.6" y="107.5">DRAM_D[0..15]</text>
<text x="171.5" y="103.6">PS2_CLK</text>
<text x="104.6" y="109.4">50MHZ</text>
<text x="104.6" y="111.4">EXT_CLOCK</text>
<text x="170.9" y="115.2">LED[0..17]</text>
<text x="104.6" y="121">SW[0..2]</text>
<text x="104.6" y="122.9">SW[3..6]</text>
<text x="104.6" y="124.9">SW[7..9]</text>
<text x="29.4" y="130.7">FLASH_RESET</text>
<text x="47.8" y="130.7">FLASH_D[0..7]</text>
<text x="104.6" y="126.8">GPIO_B[0..71]</text>
<text x="168.5" y="126.8">HEX3_D[0..6]</text>
<text x="168.5" y="128.7">HEX2_D[0..6]</text>
<text x="168.5" y="130.7">HEX1_D[0..6]</text>
<text x="29.4" y="132.6">FLASH_WE</text>
<text x="29.4" y="134.5">FLASH_A[0..21]</text>
<text x="29.4" y="136.5">FLASH_CE</text>
<text x="168.5" y="132.6">HEX0_D[0..6]</text>
<text x="29.4" y="138.4">FLASH_OE</text>
<text x="29.4" y="140.3">DRAM_A[0..11]</text>
<text x="29.4" y="142.2">DRAM_LDQM</text>
<text x="29.4" y="144.2">DRAM_UDQM</text>
<text x="29.4" y="146.1">DRAM_CLK</text>
<text x="29.4" y="148">DRAM_CKE</text>
<text x="29.4" y="150">DRAM_BA0</text>
<text x="167.1" y="150">DRAM_A[0..11]</text>
<text x="171" y="148">I2C_SCLK</text>
<text x="29.4" y="151.9">DRAM_BA1</text>
<text x="29.4" y="153.8">DRAM_D[0..15]</text>
<text x="29.4" y="155.8">DRAM_WE</text>
<text x="169.6" y="155.8">DRAM_CAS</text>
<text x="169.8" y="153.8">DRAM_CLK</text>
<text x="170.3" y="151.9">DRAM_WE</text>
<text x="29.4" y="157.7">DRAM_CAS</text>
<text x="29.4" y="159.6">DRAM_RAS</text>
<text x="29.4" y="161.5">DRAM_CS</text>
<text x="169.6" y="159.6">DRAM_RAS</text>
<text x="169.6" y="157.7">DRAM_CKE</text>
<text x="169.8" y="161.5">DRAM_BA0</text>
<text x="29.4" y="163.5">SRAM_A[0..17]</text>
<text x="29.4" y="165.4">SRAM_D[0..15]</text>
<text x="29.4" y="167.3">SRAM_WE</text>
<text x="168.1" y="167.3">DRAM_LDQM</text>
<text x="169.8" y="165.4">DRAM_BA1</text>
<text x="170.7" y="163.5">DRAM_CS</text>
<text x="29.4" y="169.3">SRAM_CE</text>
<text x="29.4" y="171.2">SRAM_OE</text>
<text x="29.4" y="173.1">SRAM_UB</text>
<text x="167.9" y="169.3">DRAM_UDQM</text>
<text x="170.7" y="173.1">SRAM_OE</text>
<text x="170.8" y="171.2">SRAM_CE</text>
<text x="29.4" y="177">SD_DAT</text>
<text x="29.4" y="178.9">SD_CMD</text>
<text x="29.4" y="175.1">SRAM_LB</text>
<text x="170.3" y="175.1">SRAM_WE</text>
<text x="170.8" y="177">SRAM_UB</text>
<text x="171.1" y="178.9">SRAM_LB</text>
<text x="29.4" y="180.8">SD_CLK</text>
<text x="29.4" y="182.8">SD_DAT3</text>
<text x="167.2" y="180.8">SRAM_A[0..17]</text>
</g>
<g font-size="1.7" fill="#000080">
<text x="54.1" y="19.5">PAGE 4</text>
<text x="173.8" y="19.5">EP2C20</text>
<text x="247.1" y="19.5">PAGE 20</text>
<text x="54.1" y="38.8">PAGE 5-6</text>
<text x="247.1" y="40.7">PAGE 21</text>
<text x="52.2" y="85.1">IN/OUT</text>
<text x="52.2" y="127.6">PAGE 18-19</text>
</g>
<g font-size="1.7">
<text x="222" y="183.6">Title</text>
<text x="229.8" y="185.5">ALTERA DE1</text>
<text x="222" y="189.3">Size</text>
<text x="224" y="191.3">B</text>
<text x="229.8" y="189.3">Document Number</text>
<text x="229.8" y="191.3">TOP LEVEL</text>
<text x="285.7" y="189.3">Rev</text>
<text x="287.7" y="191.3">1.1</text>
<text x="222" y="195.1">Date:</text>
<text x="232.1" y="195.1">Wednesday, May 17, 2006</text>
<text x="260.6" y="195.1">Sheet</text>
<text x="270.3" y="195.1">3</text>
<text x="276.1" y="195.1">of</text>
<text x="281.9" y="195.1">21</text>
</g>
<g font-size="1.4">
<text x="30.9" y="11.7">5</text>
<text x="88.8" y="11.7">4</text>
<text x="146.7" y="11.7">3</text>
<text x="204.7" y="11.7">2</text>
<text x="262.6" y="11.7">1</text>
<text x=".5" y="36.3">D</text>
<text x="292" y="36.3">D</text>
<text x=".5" y="82.1">C</text>
<text x="292" y="82.1">C</text>
<text x=".5" y="128">B</text>
<text x="292" y="128">B</text>
<text x=".5" y="173.8">A</text>
<text x="292" y="173.8">A</text>
<text x="30.9" y="197">5</text>
<text x="88.8" y="197">4</text>
<text x="146.7" y="197">3</text>
<text x="204.7" y="197">2</text>
<text x="262.6" y="197">1</text>
</g>
</svg>
